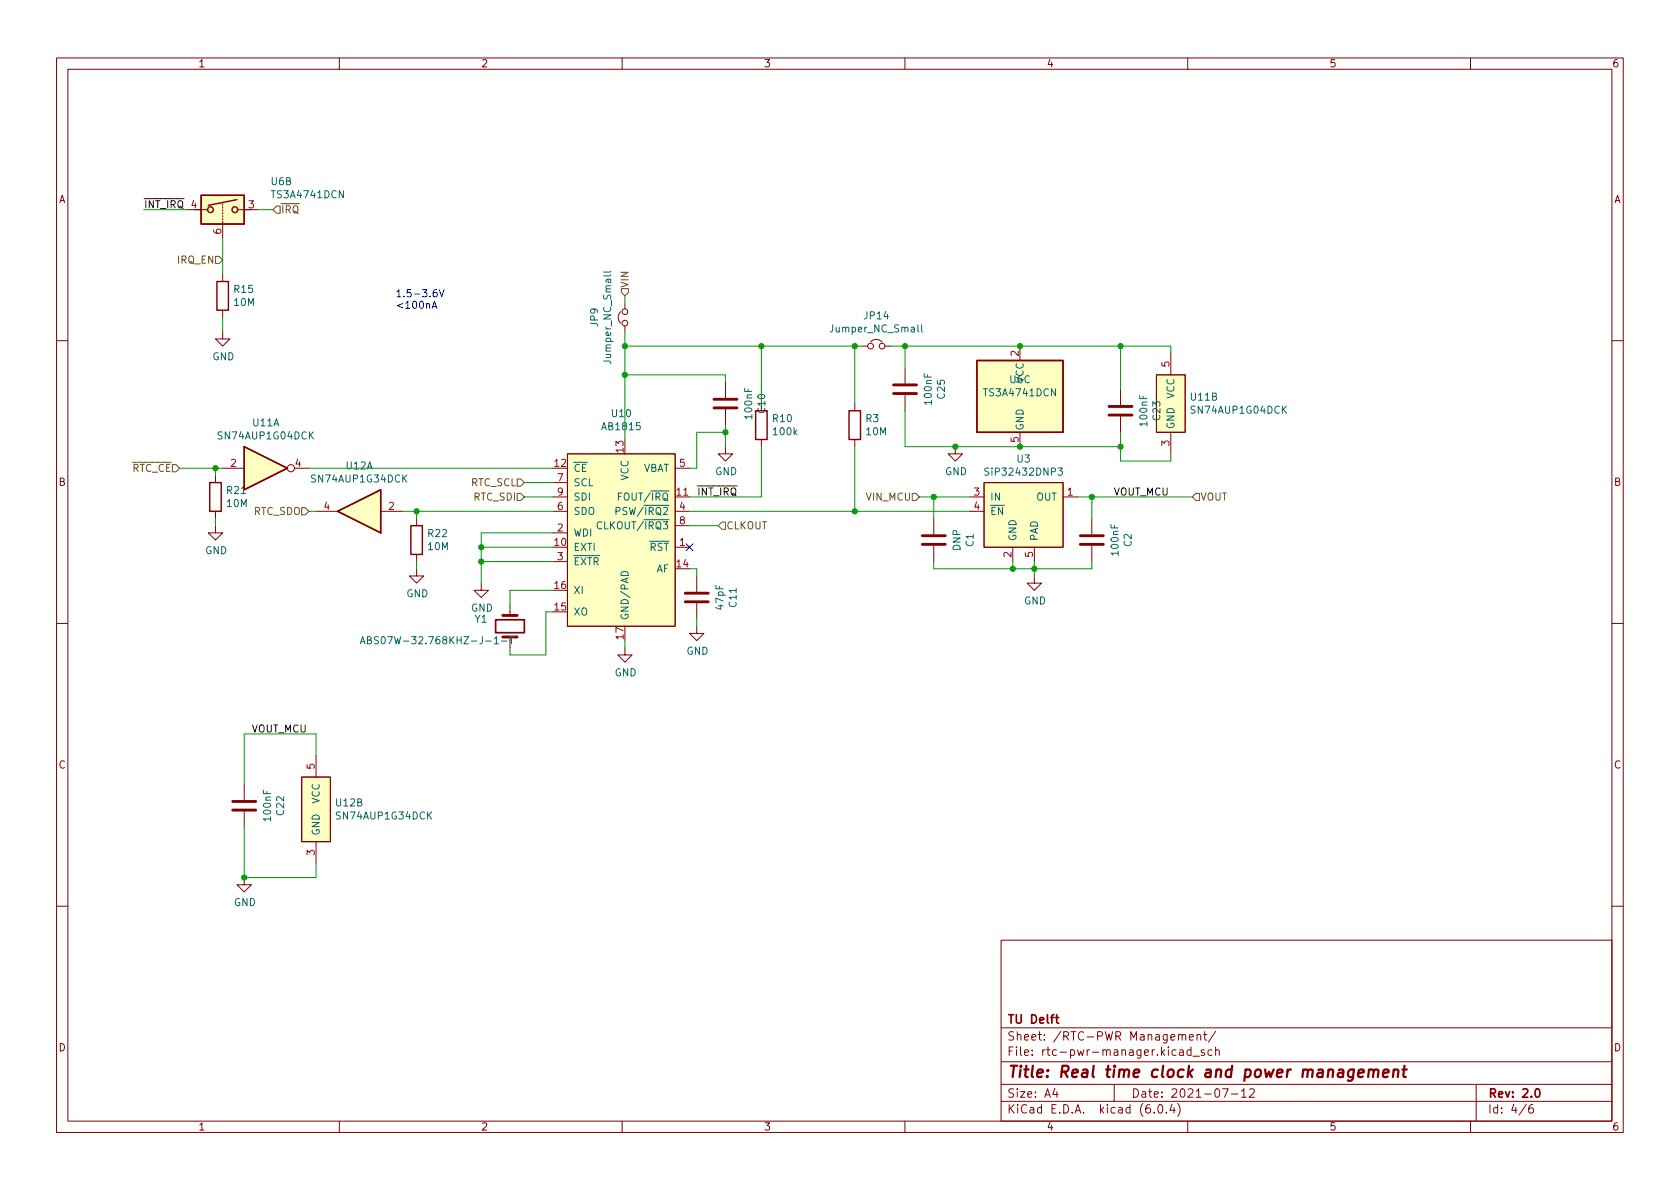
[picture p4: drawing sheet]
<svg xmlns="http://www.w3.org/2000/svg" width="297mm" height="210mm" viewBox="0 0 297 210" stroke-linecap="round" stroke-linejoin="round" font-family="sans-serif">
<g fill="none" stroke="#840000" stroke-width=".18">
<path d="M10 10.2h277v190.1h-277zM12 12.2h273v186.1h-273zM60 10.2v2M110 10.2v2M160 10.2v2M210 10.2v2M260 10.2v2M33 37.1h3.6M39.4 36.1v.2M39.4 36.6v.2M39.4 37.1v.2M39.4 37.6v.2"/>
<path d="M39.4 38.1v.2M39.4 38.6v.3M39.4 39.1v3.1M42.2 37.1h3.5M39.4 58.7v1.2h1.2l-1.2 1.3-1.3-1.3h1.3M39.4 48.5v1.3M39.4 54.9v1.2M109.7 55.1a1.44 1.44 0 0 0 0 2M110.5 53.6v1M110.5 57.7v1M10 60.2h2M128.3 79v1.3h1.2l-1.2 1.2-1.3-1.2h1.3"/>
<path d="M128.3 67.6v2.8M128.3 72.4v2.8M134.6 77.7v1.3M151.1 71.4v1.2M151.1 77.7v1.3M152.4 61.2h1M153.9 60.4a1.44 1.44 0 0 1 2.1 0M156.5 61.2h1M160 65v2.8M160 69.8v2.8M168.9 79v1.3h1.3l-1.3 1.2-1.3-1.2h1.3M180.3 61.2v2.5"/>
<path d="M180.3 76.4v2.6M198.1 68.8v2.8M198.1 73.7v2.7M204.5 66.3h5v10.1h-5zM207 62.5v3.8M207 76.4v3.9M285 60.2h2M38.1 93v1.2h1.3l-1.3 1.3-1.3-1.3h1.3M38.1 84.1v1.2M38.1 90.4v1.3M39.4 82.8h3.8M52.1 82.8h2.5"/>
<path d="M55.9 90.4h3.8M67.3 90.4h3.8M73.7 91.7v1.3M73.7 98v1.3M97.8 87.9h2.5M97.8 94.2h2.5M97.8 99.3h2.5M97.8 90.4h2.5M97.8 85.3h2.5M100.3 80.3h19.1v30.4h-19.1zM119.4 96.8h2.5M119.4 87.9h2.5"/>
<path d="M119.4 90.4h2.5M119.4 82.8h2.5M119.4 93h2.5M165.1 91.7v2.8M165.1 96.5v2.8M171.4 87.9h2.6M171.4 90.4h2.6M174 85.3h14v11.5h-14zM179.1 96.8v2.5M182.9 96.8v2.5M188 87.9h2.5M193 91.7v2.8"/>
<path d="M193 96.5v2.8M10 110.2h2M73.7 100.6v1.2h1.2l-1.2 1.3-1.3-1.3h1.3M85.1 103.1v1.3h1.3l-1.3 1.3-1.3-1.3h1.3M90.2 106.9v1.9M90.2 112.6v1.9M110.5 114.5v1.3h1.3l-1.3 1.3-1.3-1.3h1.3M123.2 110.7v1.3h1.3l-1.3 1.3-1.3-1.3h1.3M123.2 101.8v2.8M123.2 106.7v2.8M182.9 101.8v1.3h1.2l-1.2 1.3-1.3-1.3h1.3M285 110.2h2"/>
<path d="M43.2 138.7v2.8M53.3 137.4h5.1v11.4h-5.1zM55.9 133.6v3.8M43.2 155.2v1.3h1.2l-1.2 1.2-1.3-1.2h1.3M43.2 143.5v2.8M55.9 148.8v3.8M10 160.2h2M177 166.3h108v32h-108zM285 160.2h2M60 198.3v2M110 198.3v2M160 198.3v2"/>
<path d="M177 194.8h108M177 191.8h108M177 187.8h108M177 181.8h108M186.5 192.5l-.4 1h1M186.9 193v1M197 191.8v3M204.1 196.7v.1M204.9 195.4l.2-.1a.81 .81 0 0 1 .6 .7 .81 .81 0 0 1-.3 .8h-.2a.81 .81 0 0 1-.6-.6 .81 .81 0 0 1 .3-.8zM206.2 196.7v.1M207.2 195.3l-.3 1h.9M207.6 195.8v1"/>
<path d="M208.2 195.1a1.72 1.72 0 0 1 0 2.3M208.6 185.7h.5l.1 .9M209 183.1l.2-.2 .4 .1v.9M209.2 186l-.5 .1a.29 .29 0 0 0-.2 .2 .29 .29 0 0 0 .2 .3h.5M210 198.3v2M210.3 183.4l.7-.1-.1-.3-.4-.1-.2 .2 .1 .8h.5M210.6 185.7l-.5-.1-.2 .3v.4l.1 .3h.6M210.6 185.1v1.5M210.9 186.8h1.2M211.6 183.1l.3-.2 .3 .1 .1 .9M211.6 182.9v1M212.8 182.9h.6"/>
<path d="M212.9 185.7l-.3-.1-.2 .2v.3l.5 .1v.4h-.5M213 182.4v1.3l.4 .2M214.3 185.7l-.4-.1-.3 .3v.4l.1 .3h.6M214.9 185.8l.2-.2 .4 .1 .1 .9M214.9 185.1v1.5M214.9 182.4l-1.3 1.9M216.1 192.5h1l-.6 1.5M217.7 193.5h1.2M219.5 193l.4-.5v1.5M219.5 194h.9M220.9 192.7l.6-.2 .2 .2 .1 .3-.9 1h.9M260 198.3v2"/>
<path d="M261 191.8v6.5M269.9 195.3l-1.3 1.9M271 195.3a.6 .6 0 0 0-.7 .7v.5l.1 .3h.5l.2-.1 .1-.5-.2-.2-.4-.1-.3 .3"/>
<circle cx="110.5" cy="57.1" r=".51"/>
<circle cx="110.5" cy="55.1" r=".51"/>
<circle cx="153.9" cy="61.2" r=".51"/>
<circle cx="156" cy="61.2" r=".51"/>
<circle cx="51.4" cy="82.8" r=".63"/>
</g>
<path d="M87.6 109.6h5.1v2.3h-5.1zM186.6 179.9h.6M186.8 179.4v1.3l.4 .2M271.6 192.6l.2-.1a.82 .82 0 0 1 .6 .7 .82 .82 0 0 1-.3 .8h-.2a.81 .81 0 0 1-.6-.6 .81 .81 0 0 1 .3-.8z" fill="none" stroke="#840000" stroke-width=".3"/>
<path d="M240.2 189.8l.9-.2v-.4l-.6-.1-.3 .3v1l.2 .1 .6-.1M242 189.3a.49 .49 0 0 1 .9 .1l-.1 1.1M242.1 189.1l-.2 1.4M242.9 189.4a.5 .5 0 0 1 .8-.2l-.1 1.3M244.5 189.8l1-.2v-.4l-.6-.1-.3 .3v1l.2 .1 .5-.1M246.4 189.3a.49 .49 0 0 1 .9 .1l-.2 1.1M246.4 189.1l-.1 1.4M248 189.1h.7M248.3 188.5l-.2 1.7 .1 .2 .4 .1" fill="none" stroke="#840000" stroke-width=".4"/>
<g fill="none" stroke="#006464" stroke-width=".18">
<path d="M108 48.6l-.2 .2h-1.1M108 47.9l-.2 .2h-1.1M162.3 57.4v1.1l.2 .2M163 57.4v1.1l.1 .2M174.8 82.8h-.4l-.2 .1v.3l.5 .3 .1 .3-.2 .2h-.5M187.1 82.8h.7l-.4 .4 .4 .2v.5l-.2 .1-.5-.1M63.7 113.9l.4-1.3 .4 1.3M63.8 113.5h.6M65 113.2l.5-.1 .1-.2v-.2l-.6-.1v1.3h.5l.1-.2 .1-.3-.3-.2M88.7 113.4h.9M90.1 112.6h.7M90.4 112.6v1.3"/>
<path d="M109.9 101.3a.68 .68 0 0 1 .7-.2 .68 .68 0 0 1 .5 .7h-1.3z"/>
</g>
<g fill="none" stroke="#840000" stroke-width=".25">
<path d="M35.6 34.5h7.6v5.1h-7.6zM41.9 35.3l-5.1 1M38.4 49.8h2v5.1h-2zM43.2 79l7.6 3.8-7.6 3.8zM133.6 72.6h2v5.1h-2zM150.1 72.6h2v5.1h-2zM172.7 63.7h15.3v12.7h-15.3zM37.1 85.3h2v5.1h-2zM59.7 90.4l7.6-3.8v7.6zM72.6 93h2.1v5h-2.1z"/>
<circle cx="37.2" cy="37.1" r=".51"/>
<circle cx="41.5" cy="37.1" r=".51"/>
</g>
<g fill="none" stroke="#840000" stroke-width=".51">
<path d="M126.2 72.1h4.1M126.2 70.6h4.1M158 69.6h4.1M158 68.1h4.1M196.1 73.4h4.1M196.1 71.9h4.1M163.1 96.3h4M163.1 94.7h4M191 96.3h4.1M191 94.7h4.1M88.9 112.6h2.5M88.9 108.8h2.5"/>
<path d="M121.2 106.4h4M121.2 104.9h4M41.1 143.3h4.1M41.1 141.7h4.1"/>
</g>
<g fill="#ffffc2" stroke="#ffffc2" stroke-width=".18">
<path d="M53.3 137.4h5.1v11.4h-5.1z"/>
<path d="M100.3 80.3h19.1v30.4h-19.1z"/>
<path d="M204.5 66.3h5v10.1h-5z"/>
<path d="M174 85.3h14v11.5h-14z"/>
<path d="M35.6 34.5h7.6v5.1h-7.6z"/>
<path d="M59.7 90.4l7.6-3.8v7.6z"/>
<path d="M172.7 63.7h15.3v12.7h-15.3z"/>
<path d="M43.2 79l7.6 3.8-7.6 3.8z"/>
</g>
<path d="M48.9 36.4h.6v1.3h-.6l-.6-.6zM38.1 45.3h.6l.7 .7-.7 .6h-.6zM109.9 51h1.2v.7l-.6 .6-.6-.6zM53.3 89.8h.7l.6 .6-.6 .7h-.7zM91.4 87.2h.7l.6 .7-.6 .6h-.7zM91.4 84.7h.7l.6 .6-.6 .7h-.7zM127.6 92.3h.7v1.3h-.7l-.6-.6zM161.3 87.2h.6l.7 .7-.7 .6h-.6zM211.5 87.2h.6v1.3h-.6l-.7-.6z" fill="none" stroke="#725600" stroke-width=".18"/>
<path d="M76.4 54.5l.4-1.2 .4 1.2M76.5 54.2h.6M77.2 51.2l-.4 .1a.85 .85 0 0 0 0 1.2l.4-.1 .1-.5-.2-.2h-.3l-.2 .2M77.7 51.2l.4 1.3 .4-1.3" fill="none" stroke="#0000c2" stroke-width=".18"/>
<g fill="none" stroke="#009600" stroke-width=".18">
<path d="M25.4 37.1h7.6M45.7 37.1h2.6M39.4 42.2v6.3M39.4 56.1v2.6M110.5 52.3v1.3M110.5 58.7v19M110.5 61.2h41.9M110.5 66.3h17.8v1.3M128.3 75.2v3.8M128.3 76.4h-5.1v6.4h-1.3M134.6 79v8.9h-12.7M134.6 61.2v10.2"/>
<path d="M151.1 61.2v10.2M151.1 79v11.4M157.5 61.2h49.5v1.3M160 72.6v6.4h38.1M160 61.2v3.8M198.1 61.2v7.6M198.1 76.4v5.1h8.9v-1.2M31.7 82.8h7.7M38.1 82.8v1.3M38.1 91.7v1.3M54.6 90.4h1.3M54.6 82.8h43.2"/>
<path d="M71.1 90.4h26.7M73.7 90.4v1.3M73.7 99.3v1.3M85.1 99.3h12.7M85.1 96.8h12.7M92.7 87.9h5.1M92.7 85.3h5.1M97.8 94.2h-12.7v8.9M121.9 90.4h49.5M121.9 93h5.1M162.6 87.9h8.8M165.1 99.3v1.3h27.9v-1.3"/>
<path d="M165.1 87.9v3.8M179.1 99.3v1.3M182.9 99.3v2.5M190.5 87.9h20.3M193 87.9v3.8M97.8 104.4h-7.6v2.5M97.8 108.2h-1.3v7.6h-6.3v-1.3M110.5 113.3v1.2M121.9 100.6h1.3v1.2M123.2 109.5v1.2M55.9 133.6v-3.8h-12.7v8.9M43.2 146.3v8.9h12.7v-2.6"/>
</g>
<path d="M121.3 96.2l1.2 1.2M122.5 96.2l-1.2 1.2" fill="none" stroke="#000084" stroke-width=".18"/>
<g fill="#009600" stroke="#009600" stroke-width=".18">
<circle cx="180.3" cy="79" r=".46"/>
<circle cx="180.3" cy="61.2" r=".46"/>
<circle cx="198.1" cy="61.2" r=".46"/>
<circle cx="193" cy="87.9" r=".46"/>
<circle cx="182.9" cy="100.6" r=".46"/>
<circle cx="179.1" cy="100.6" r=".46"/>
<circle cx="198.1" cy="79" r=".46"/>
<circle cx="38.1" cy="82.8" r=".46"/>
<circle cx="85.1" cy="96.8" r=".46"/>
<circle cx="85.1" cy="99.3" r=".46"/>
<circle cx="73.7" cy="90.4" r=".46"/>
<circle cx="43.2" cy="155.2" r=".46"/>
<circle cx="128.3" cy="76.4" r=".46"/>
<circle cx="134.6" cy="61.2" r=".46"/>
<circle cx="165.1" cy="87.9" r=".46"/>
<circle cx="160" cy="61.2" r=".46"/>
<circle cx="151.1" cy="90.4" r=".46"/>
<circle cx="151.1" cy="61.2" r=".46"/>
<circle cx="168.9" cy="79" r=".46"/>
<circle cx="110.5" cy="66.3" r=".46"/>
<circle cx="110.5" cy="61.2" r=".46"/>
</g>
<text font-size="2.8" fill="#840000" x="178" y="190.6">Title: Real time clock and power management</text>
<g font-size="2.1" fill="#840000">
<text x="178" y="184">Sheet: /RTC-PWR Management/</text>
<text x="178" y="181">TU Delft</text>
<text x="178" y="186.7">File: rtc-pwr-manager.kicad_sch</text>
<text x="178" y="196.9">KiCad E.D.A. kicad (6.0.4)</text>
<text x="178" y="194.1">Size: A4</text>
<text x="200" y="194.1">Date: 2021-07-12</text>
<text x="263" y="194.1">Rev: 2.0</text>
<text x="263" y="196.9">Id: 4/6</text>
</g>
<g font-size="1.8" fill="#840000">
<text x="35" y="11.9">1</text>
<text x="85" y="11.9">2</text>
<text x="135" y="11.9">3</text>
<text x="185" y="11.9">4</text>
<text x="235" y="11.9">5</text>
<text x="285" y="11.9">6</text>
<text x="10.3" y="35.9">A</text>
<text x="285.3" y="35.9">A</text>
<text x="135.3" y="73" transform="rotate(-90 135.3 73)">C10</text>
<text x="10.3" y="85.9">B</text>
<text x="285.3" y="85.9">B</text>
<text x="10.3" y="135.9">C</text>
<text x="285.3" y="135.9">C</text>
<text x="10.3" y="185.9">D</text>
<text x="285.3" y="185.9">D</text>
<text x="35" y="199.9">1</text>
<text x="85" y="199.9">2</text>
<text x="135" y="199.9">3</text>
<text x="185" y="199.9">4</text>
<text x="235" y="199.9">5</text>
<text x="285" y="199.9">6</text>
</g>
<g font-size="1.8" fill="#006464">
<text x="48" y="32.7">U6B</text>
<text x="48.3" y="35">TS3A4741DCN</text>
<text x="41.5" y="51.8">R15</text>
<text x="41.4" y="54.1">10M</text>
<text x="105.7" y="57.7" transform="rotate(-90 105.7 57.7)">JP9</text>
<text x="147.1" y="58.8">Jumper_NC_Small</text>
<text x="152.9" y="56.5">JP14</text>
<text x="37.5" y="63.7">GND</text>
<text x="108.1" y="63.9" transform="rotate(-90 108.1 63.9)">Jumper_NC_Small</text>
<text x="164.7" y="71.4" transform="rotate(-90 164.7 71.4)">100nF</text>
<text x="167.1" y="70.5" transform="rotate(-90 167.1 70.5)">C25</text>
<text x="174.2" y="70.1">TS3A4741DCN</text>
<text x="178.6" y="67.8">U6C</text>
<text x="181" y="67.7" transform="rotate(-90 181 67.7)">VCC</text>
<text x="207.6" y="70.5" transform="rotate(-90 207.6 70.5)">VCC</text>
<text x="210.6" y="70.8">U11B</text>
<text x="38.8" y="77.7">SN74AUP1G04DCK</text>
<text x="44.7" y="75.4">U11A</text>
<text x="106.6" y="76.1">AB1815</text>
<text x="108.2" y="73.8">U10</text>
<text x="133" y="73.9" transform="rotate(-90 133 73.9)">100nF</text>
<text x="136.7" y="74.6">R10</text>
<text x="136.8" y="77">100k</text>
<text x="153.1" y="74.6">R3</text>
<text x="153.2" y="77">10M</text>
<text x="181" y="76.2" transform="rotate(-90 181 76.2)">GND</text>
<text x="202.8" y="75.2" transform="rotate(-90 202.8 75.2)">100nF</text>
<text x="205.2" y="74.3" transform="rotate(-90 205.2 74.3)">C23</text>
<text x="207.6" y="75.9" transform="rotate(-90 207.6 75.9)">GND</text>
<text x="210.9" y="73.1">SN74AUP1G04DCK</text>
<text x="61.2" y="83">U12A</text>
<text x="101.3" y="83.4">~{CE}</text>
<text x="113.5" y="83.4">VBAT</text>
<text x="179.8" y="81.8">U3</text>
<text x="40.2" y="89.7">10M</text>
<text x="40.2" y="87.3">R21</text>
<text x="55.3" y="85.3">SN74AUP1G34DCK</text>
<text x="101.3" y="86">SCL</text>
<text x="101.3" y="88.5">SDI</text>
<text x="108.5" y="88.5">FOUT/~{IRQ}</text>
<text x="111.1" y="85" transform="rotate(-90 111.1 85)">VCC</text>
<text x="126.4" y="84">GND</text>
<text x="167.1" y="84">GND</text>
<text x="174.7" y="84.1">SiP32432DNP3</text>
<text x="175" y="88.5">IN</text>
<text x="183.2" y="88.5">OUT</text>
<text x="75.7" y="95">R22</text>
<text x="101.3" y="94.9">WDI</text>
<text x="101.3" y="91.1">SDO</text>
<text x="105" y="93.6">CLKOUT/~{IRQ3}</text>
<text x="108.3" y="91.1">PSW/~{IRQ2}</text>
<text x="175" y="91.1">~{EN}</text>
<text x="179.7" y="95.8" transform="rotate(-90 179.7 95.8)">GND</text>
<text x="183.5" y="95.8" transform="rotate(-90 183.5 95.8)">PAD</text>
<text x="36.3" y="98">GND</text>
<text x="75.7" y="97.3">10M</text>
<text x="101.3" y="97.4">EXTI</text>
<text x="101.3" y="99.9">~{EXTR}</text>
<text x="113.5" y="97.4">~{RST}</text>
<text x="116" y="101.2">AF</text>
<text x="169.8" y="97.4" transform="rotate(-90 169.8 97.4)">DNP</text>
<text x="172.1" y="96.6" transform="rotate(-90 172.1 96.6)">C1</text>
<text x="197.8" y="98.1" transform="rotate(-90 197.8 98.1)">100nF</text>
<text x="200.1" y="96.6" transform="rotate(-90 200.1 96.6)">C2</text>
<text x="71.8" y="105.6">GND</text>
<text x="101.3" y="105">XI</text>
<text x="127.9" y="107.7" transform="rotate(-90 127.9 107.7)">47pF</text>
<text x="130.2" y="107.3" transform="rotate(-90 130.2 107.3)">C11</text>
<text x="181" y="106.9">GND</text>
<text x="66.3" y="113.9">ABS07W-32.768KHZ-J-1-T</text>
<text x="83.3" y="108.1">GND</text>
<text x="84" y="110.1">Y1</text>
<text x="101.3" y="108.8">XO</text>
<text x="111.1" y="109.7" transform="rotate(-90 111.1 109.7)">GND/PAD</text>
<text x="108.7" y="119.6">GND</text>
<text x="121.4" y="115.8">GND</text>
<text x="56.5" y="142.2" transform="rotate(-90 56.5 142.2)">VCC</text>
<text x="59.5" y="142.6">U12B</text>
<text x="47.9" y="145" transform="rotate(-90 47.9 145)">100nF</text>
<text x="50.2" y="144.1" transform="rotate(-90 50.2 144.1)">C22</text>
<text x="56.5" y="147.8" transform="rotate(-90 56.5 147.8)">GND</text>
<text x="59.7" y="144.9">SN74AUP1G34DCK</text>
<text x="41.3" y="160.2">GND</text>
</g>
<g font-size="1.8" fill="#0f0f0f">
<text x="25.4" y="36.8">~{INT_IRQ}4</text>
<text x="123.2" y="87.6">~{INT_IRQ}</text>
<text x="196.8" y="87.6">VOUT_MCU</text>
<text x="44.4" y="129.5">VOUT_MCU</text>
</g>
<g font-size="1.8" fill="#a90000">
<text x="39.1" y="41.4" transform="rotate(-90 39.1 41.4)">6</text>
<text x="44" y="36.8">3</text>
<text x="180.1" y="63" transform="rotate(-90 180.1 63)">2</text>
<text x="206.8" y="64.9" transform="rotate(-90 206.8 64.9)">5</text>
<text x="40.8" y="82.5">2</text>
<text x="52.2" y="82.5">4</text>
<text x="98.1" y="82.5">12</text>
<text x="110.2" y="80" transform="rotate(-90 110.2 80)">13</text>
<text x="120.2" y="82.5">5</text>
<text x="180.1" y="78.2" transform="rotate(-90 180.1 78.2)">5</text>
<text x="206.8" y="78.8" transform="rotate(-90 206.8 78.8)">3</text>
<text x="98.6" y="85.1">7</text>
<text x="98.6" y="87.6">9</text>
<text x="119.7" y="87.6">11</text>
<text x="172.2" y="87.6">3</text>
<text x="188.7" y="87.6">1</text>
<text x="57.3" y="90.2">4</text>
<text x="68.7" y="90.2">2</text>
<text x="98.6" y="94">2</text>
<text x="98.6" y="90.2">6</text>
<text x="120.2" y="90.2">4</text>
<text x="120.2" y="92.7">8</text>
<text x="172.2" y="90.2">4</text>
<text x="98.1" y="96.5">10</text>
<text x="98.6" y="99.1">3</text>
<text x="119.7" y="100.3">14</text>
<text x="120.2" y="96.5">1</text>
<text x="178.8" y="98.5" transform="rotate(-90 178.8 98.5)">2</text>
<text x="182.6" y="98.5" transform="rotate(-90 182.6 98.5)">5</text>
<text x="98.1" y="107.9">15</text>
<text x="98.1" y="104.1">16</text>
<text x="110.2" y="113" transform="rotate(-90 110.2 113)">17</text>
<text x="55.6" y="136" transform="rotate(-90 55.6 136)">5</text>
<text x="55.6" y="151.2" transform="rotate(-90 55.6 151.2)">3</text>
</g>
<g font-size="1.8" fill="#725600">
<text x="49.6" y="37.7">~{IRQ}</text>
<text x="31.4" y="46.6">IRQ_EN</text>
<text x="111.1" y="50.9" transform="rotate(-90 111.1 50.9)">VIN</text>
<text x="21.9" y="83.4">~{RTC_CE}</text>
<text x="83.2" y="86">RTC_SCL</text>
<text x="83.8" y="88.5">RTC_SDI</text>
<text x="153.2" y="88.5">VIN_MCU</text>
<text x="212.2" y="88.5">VOUT</text>
<text x="44.8" y="91.1">RTC_SDO</text>
<text x="128.4" y="93.6">CLKOUT</text>
</g>
<g font-size="1.8" fill="#0000c2">
<text x="69.8" y="52.6">1.5-3.6V</text>
<text x="69.8" y="54.6">&lt;100nA</text>
</g>
</svg>
